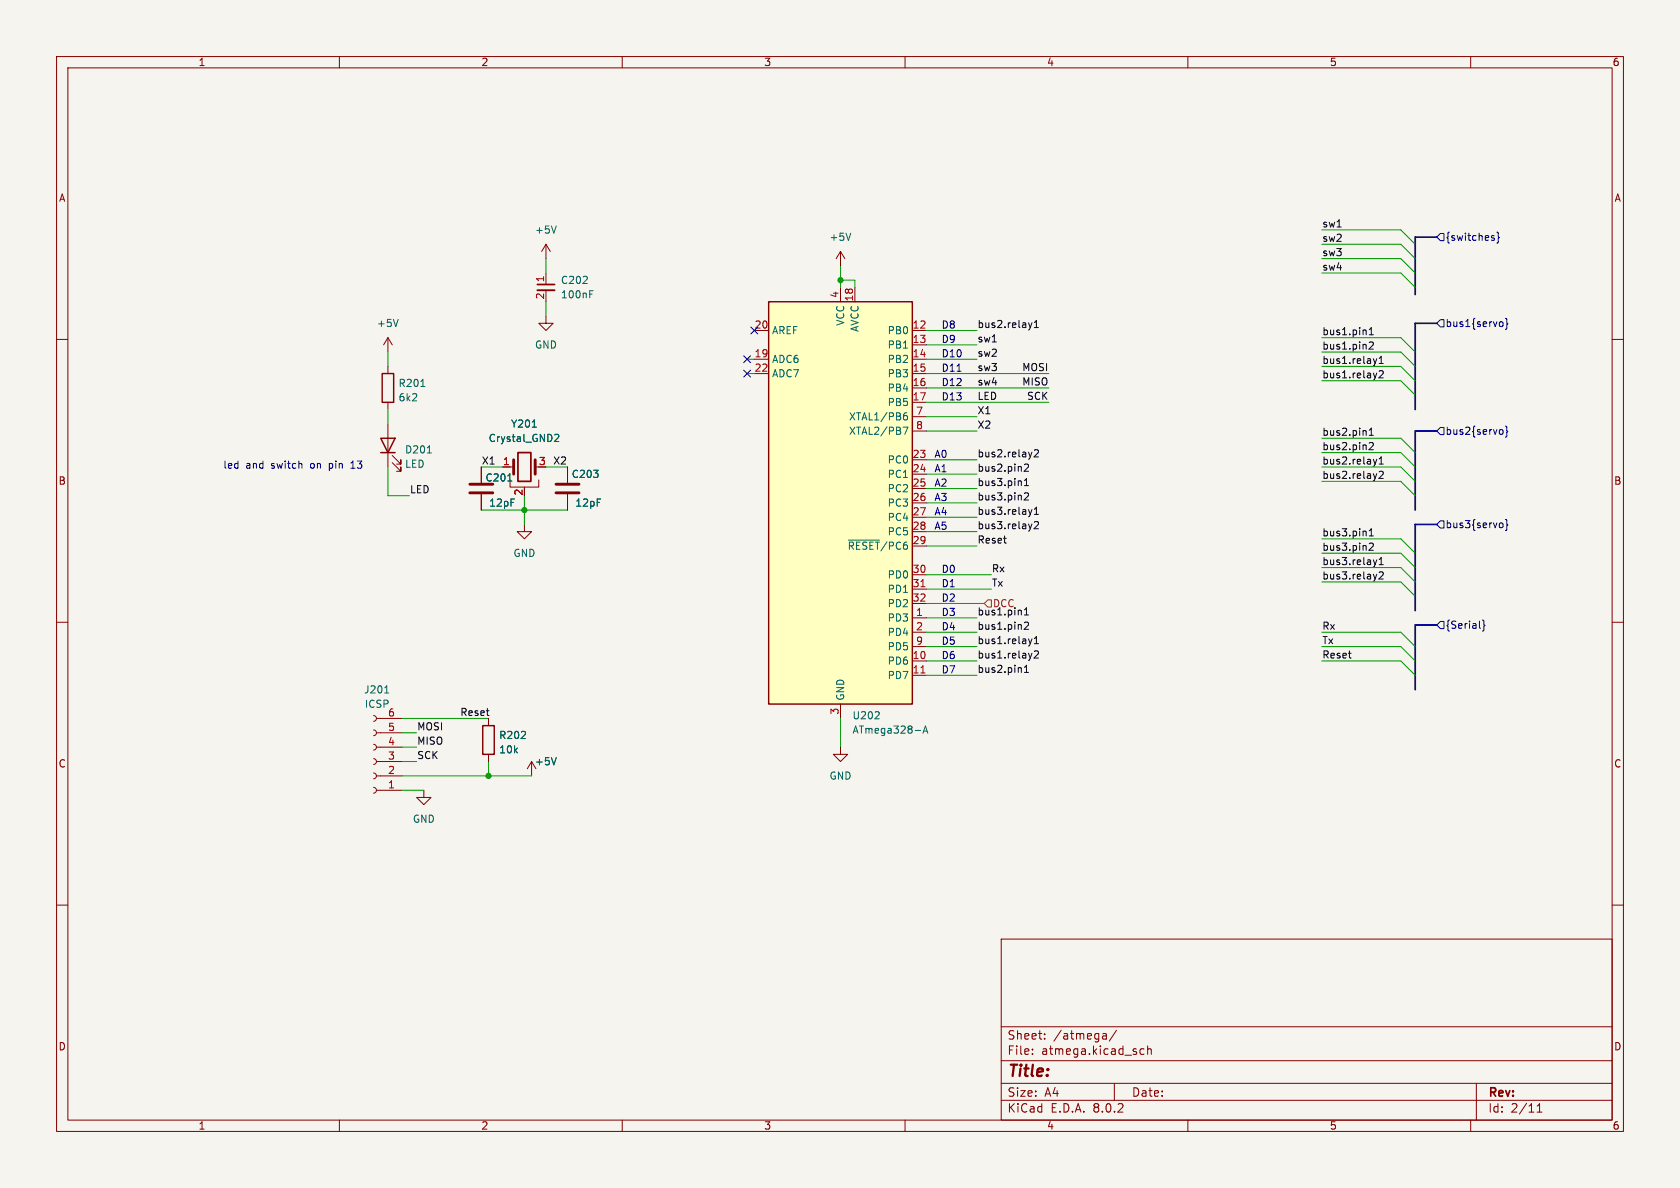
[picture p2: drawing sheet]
<svg xmlns="http://www.w3.org/2000/svg" width="297mm" height="210mm" viewBox="0 0 297 210" stroke-linecap="round" stroke-linejoin="round" font-family="sans-serif">
<path d="M0 0h297v210h-297z" fill="#f5f4ef" stroke="#f5f4ef" stroke-width=".18"/>
<g fill="none" stroke="#840000" stroke-width=".18">
<path d="M10 10h277v190h-277zM12 12h273v186h-273zM60 10v2M110 10v2M160 10v2M210 10v2M260 10v2M10 60h2M96.5 55.9v1.3h1.3l-1.3 1.2-1.3-1.2h1.3M285 60h2M92.7 92.7v1.3h1.3l-1.3 1.3-1.3-1.3h1.3M100.3 82.6v2.7"/>
<path d="M100.3 87.4v2.8M10 110h2M285 110h2M66 126.5l.4 .1 .1 .4-.1 .4-.4 .1M66 129l.4 .2 .1 .3-.1 .4-.4 .1M66 131.6l.4 .1 .1 .4-.1 .3-.4 .2M66 134.1l.4 .2 .1 .3-.1 .4-.4 .1M66 136.7l.4 .1 .1 .4-.1 .3-.4 .2M66 139.2l.4 .1 .1 .4-.1 .4-.4 .1M66.5 127h4.6M66.5 129.5h4.6M66.5 132.1h4.6"/>
<path d="M66.5 134.6h4.6M66.5 137.2h4.6M66.5 139.7h4.6M74.9 139.7v1.3h1.3l-1.3 1.2-1.2-1.2h1.2M86.4 127v1.3M86.4 133.4v1.2M93.2 135.9l.8-1.3v2.6M148.6 132.1v1.3h1.3l-1.3 1.2-1.3-1.2h1.3M10 160h2M285 160h2M177 166h108v32h-108zM60 198v2"/>
<path d="M110 198v2M160 198v2M177 194.5h108M177 191.5h108M177 187.5h108M177 181.5h108M182.5 186.3v.1M182.5 185.5v.1M184.7 183.6v.1M184.7 182.8v.1M195.1 182.7l.4 .1 .1 .9M195.6 183.6l-.5 .1"/>
<path d="M195.6 183.1h-.5M197 191.5v3M197.4 182.1l-1.3 2M202.2 185.5l-.4-.1-.3 .3v.4l.2 .2h.5M202.9 185.5l.2-.1 .4 .1v.9M202.9 184.9v1.5M210 198v2M260 198v2M261 191.5v6.5M271.7 196.6h.9M271.7 195.5l.5-.4v1.5"/>
</g>
<path d="M68 122.5h.7M98.3 133.9l-.4 1.3" fill="none" stroke="#006464" stroke-width=".18"/>
<path d="M98.3 85.6h4.1M98.3 87.1h4.1" fill="none" stroke="#840000" stroke-width=".51"/>
<path d="M85.3 128.3h2.1v5.1h-2.1z" fill="none" stroke="#840000" stroke-width=".25"/>
<path d="M135.9 53.3h25.4v71.2h-25.4z" fill="#ffffc2"/>
<path d="M135.9 53.3h25.4v71.2h-25.4zM67.3 77.5h2.5l-1.2 2.5zM67.6 66h2v5.1h-2zM67.3 80h2.5" fill="none" stroke="#840000" stroke-width=".25"/>
<g fill="none" stroke="#840000" stroke-width=".18">
<path d="M68.6 59.7v2.5M68.6 59.7l-.8 1.3M68.6 59.7l.7 1.3M96.5 43.2l-.7 1.3M96.5 43.2v2.5M96.5 48.3v2M96.5 51.3v2M96.5 43.2l.8 1.3M133.3 58.4h2.6M148.6 44.5v2.5M148.6 50.8v2.5M148.6 44.5l-.8 1.2"/>
<path d="M148.6 44.5l.8 1.2M151.1 50.8v2.5M161.3 58.4h2.5M68.6 64.8v1.2M68.6 71.1v1.3M68.6 74.9v7.7M133.3 63.5h2.6M133.3 66h2.6M161.3 61h2.5M161.3 63.5h2.5M161.3 66h2.5M161.3 68.6h2.5"/>
<path d="M161.3 71.1h2.5M161.3 73.7h2.5M161.3 76.2h2.5M69.3 81.8l1.6 1.5v-.7v.7h-.8M69.3 80.5l1.6 1.5v-.7v.7h-.8M85.1 82.6v2.7M85.1 87.4v2.8M88.9 82.6h1.9M90.2 84.8v1.3h5v-1.3M92.7 86.1v.3M94.6 82.6h.6M100.3 82.6v2.7"/>
<path d="M100.3 87.4v2.8M161.3 81.3h2.5M161.3 83.8h2.5M161.3 86.4h2.5M161.3 88.9h2.5M161.3 91.4h2.5M161.3 94h2.5M161.3 96.5h2.5M161.3 109.2h2.5M161.3 116.8h2.5M161.3 119.4h2.5M161.3 111.8h2.5"/>
<path d="M161.3 101.6h2.5M161.3 104.1h2.5M161.3 106.7h2.5M161.3 114.3h2.5M86.4 127v1.3M86.4 133.4v1.2M148.6 124.5v2.5"/>
</g>
<path d="M162.8 119h.7M162.8 103.7h.7" fill="none" stroke="#a90000" stroke-width=".18"/>
<g fill="none" stroke="#006464" stroke-width=".18">
<path d="M98.3 39.9l-.4 1.3M70.4 56.5l-.4 1.2M104.3 52h.4M104.3 51.4h.6M150.4 41.2l-.4 1.3M74.4 68.3h.7M94.1 75.5h.7M98.1 76.8h.4l.3 .3-.8 .9h.8M159.7 75.5h.8l-.5 1.3M159.8 73.6l.4-.1 .2 .2-.1 .5h-.3l-.2-.1M160.3 73h-.3l-.2 .3M75.5 80.1h.8"/>
<path d="M89.8 85h.7M150 95.5h5.5M98.3 133.9l-.4 1.3M154.7 127.1h.7M155.4 125.9v.4M161.8 129.1h1M163.2 129.6l.4-1.3 .4 1.3M163.3 129.2h.6"/>
</g>
<path d="M95 50.3h3M91.6 80h2.3v5.1h-2.3z" fill="none" stroke="#840000" stroke-width=".3"/>
<path d="M83.1 85.6h4M83.1 87.1h4M90.8 81.3v2.5M94.6 81.3v2.5" fill="none" stroke="#840000" stroke-width=".51"/>
<path d="M95 51.3h3" fill="none" stroke="#840000" stroke-width=".33"/>
<path d="M174.6 106h.7v1.3h-.7l-.6-.6z" fill="none" stroke="#725600" stroke-width=".18"/>
<g fill="none" stroke="#000084" stroke-width=".18">
<path d="M132.7 57.8l1.3 1.2M134 57.8l-1.3 1.2M254.6 41.3h.7v1.2h-.7l-.6-.6zM254.6 56.5h.7v1.3h-.7l-.6-.6zM263.8 42.1h.3l.1 .2-.2 .2h-.2M263.8 41.6l.3 .1M264.6 41l.3 .2v.6l.2 .2-.2 .2v.6l-.3 .2M265.3 56.9h.3l.1 .2v.5l-.4 .1M266.1 56.3l.3 .2v.6l.2 .1-.2 .2v.6l-.3 .2M131.5 62.9l1.2 1.2M131.5 65.4l1.2 1.2M132.7 62.9l-1.2 1.2"/>
<path d="M132.7 65.4l-1.2 1.2M254.6 75.6h.7v1.2h-.7l-.6-.6zM265.3 75.9l.3 .1 .1 .2v.5l-.4 .1M266.1 75.3l.3 .2v.6l.2 .2-.2 .2v.6l-.3 .2M254.6 92.1h.7v1.2h-.7l-.6-.6zM265.3 92.4l.3 .1 .1 .2v.5l-.4 .1M266.1 91.8l.3 .2v.6l.2 .2-.2 .2v.6l-.3 .2M254.6 109.9h.7v1.2h-.7l-.6-.6zM261.6 111l.1 .1M262.1 109.6l.2 .2v.6l.2 .2-.2 .2v.6l-.2 .2"/>
</g>
<g fill="none" stroke="#0f0f0f" stroke-width=".18">
<path d="M182.4 57.1l-.3 .8M182.9 57.9h.7M182.9 57l.3-.4v1.3M236.4 40.1h.7M242.1 58.3l.3-.4v1.3M242.1 59.2h.7M175.4 60.4h.7M182.4 79.9l-.3 .9M182.9 79.6l.4-.1 .3 .4-.8 .9h.8M242.1 60.6l.4-.2 .3 .4-.8 .9h.8M242.1 76.1l.3-.4v1.3M242.1 78.3l.4-.1 .3 .4-.8 .9h.8"/>
<path d="M242.1 77h.7M243.4 66l-.3 .8M243.4 63.4l-.3 .9M243.8 65.6l.5-.1 .2 .4-.7 .9h.7M243.8 63.4l.4-.4v1.3M243.8 64.3h.7M181.1 82.2l.5-.2 .2 .4-.8 .9h.8M181.1 84.9l.4-.3v1.2M181.1 87.2l.5-.1 .2 .4-.8 .9h.8M181.1 85.8h.7M182.4 92.6l-.3 .9M182.4 90.1l-.3 .8"/>
<path d="M182.9 90l.3-.3v1.2M182.9 92.3l.4-.1 .3 .4-.8 .9h.8M182.9 90.9h.7M242.1 94.7h.7M242.1 93.8l.3-.3v1.2M242.1 96.1l.4-.1 .3 .4-.8 .9h.8M243.4 83.7l-.3 .9M243.4 81.2l-.3 .8M243.4 99l-.3 .8M243.8 83.4l.5-.1 .2 .4-.7 .9h.7M243.8 82h.7M243.8 81.1l.4-.3v1.2"/>
<path d="M243.8 98.9l.4-.4v1.3M243.8 99.8h.7M181.1 108.7h.7M181.1 107.8l.4-.4v1.3M181.1 118l.4-.4v1.3M181.1 110.1l.5-.1 .2 .3-.8 .9h.8M181.1 118.9h.7M182.4 112.9l-.3 .9M182.4 115.5l-.3 .8M182.9 112.9l.3-.4v1.3M182.9 115.2l.4-.1 .3 .3-.8 .9h.8M182.9 113.8h.7"/>
<path d="M243.4 101.5l-.3 .9M243.8 101.2l.5-.1 .2 .4-.7 .9h.7"/>
</g>
<path d="M169.2 65.6h.7M62 82.8h.8M62.3 81.7l-.3 .2" fill="none" stroke="#0000c2" stroke-width=".18"/>
<path d="M254 41.9h-3.8v10.2M254 57.2h-3.8v15.2M254 76.2h-3.8v14M254 92.7h-3.8v15.3M254 110.5h-3.8v11.4" fill="none" stroke="#000084" stroke-width=".3"/>
<g fill="none" stroke="#009600" stroke-width=".18">
<path d="M96.5 45.7v2.6M96.5 53.3v2.6M148.6 47v3.8M148.6 49.5h2.5v1.3M163.8 58.4h8.9M233.7 59.7h13.9l2.6 2.5M233.7 48.3h13.9l2.6 2.5M233.7 40.6h13.9l2.6 2.6M233.7 43.2h13.9l2.6 2.5M233.7 45.7h13.9l2.6 2.6M68.6 62.2v2.6M68.6 72.4v2.5"/>
<path d="M132.1 63.5h1.2M132.1 66h1.2M163.8 63.5h8.9M163.8 61h8.9M163.8 66h21.6M163.8 68.6h21.6M163.8 71.1h21.6M163.8 76.2h8.9M163.8 73.7h8.9M233.7 64.8h13.9l2.6 2.5M233.7 62.2h13.9l2.6 2.6M233.7 77.5h13.9l2.6 2.5"/>
<path d="M233.7 67.3h13.9l2.6 2.6M68.6 82.6v5h3.8M85.1 82.6h3.8M85.1 90.2h15.2M92.7 87.6v5.1M96.5 82.6h3.8M163.8 96.5h8.9M163.8 83.8h8.9M163.8 81.3h8.9M163.8 94h8.9M163.8 88.9h8.9M163.8 86.4h8.9"/>
<path d="M163.8 91.4h8.9M233.7 95.3h13.9l2.6 2.5M233.7 80h13.9l2.6 2.6M233.7 85.1h13.9l2.6 2.5M233.7 82.6h13.9l2.6 2.5M233.7 97.8h13.9l2.6 2.5M163.8 109.2h8.9M163.8 111.8h8.9M163.8 119.4h8.9M163.8 114.3h8.9M163.8 116.8h8.9M163.8 104.1h11.5"/>
<path d="M163.8 101.6h11.5M163.8 106.7h10.2M233.7 111.8h13.9l2.6 2.5M233.7 114.3h13.9l2.6 2.5M233.7 116.8h13.9l2.6 2.6M233.7 102.9h13.9l2.6 2.5M233.7 100.3h13.9l2.6 2.6M71.1 132.1h2.6M71.1 129.5h2.6M71.1 139.7h3.8M71.1 134.6h2.6M71.1 137.2h22.9"/>
<path d="M71.1 127h15.3M86.4 134.6v2.6M148.6 127v5.1"/>
</g>
<g fill="#009600" stroke="#009600" stroke-width=".18">
<circle cx="86.4" cy="137.2" r=".46"/>
<circle cx="148.6" cy="49.5" r=".46"/>
<circle cx="92.7" cy="90.2" r=".46"/>
</g>
<text font-size="2.8" fill="#840000" x="178" y="190.9">Title:</text>
<g font-size="2.1" fill="#840000">
<text x="178" y="184">Sheet:</text>
<text x="186.2" y="184">/atmega/</text>
<text x="178" y="186.7">File:</text>
<text x="184.1" y="186.7">atmega.kicad_sch</text>
<text x="178" y="196.9">KiCad</text>
<text x="178" y="194.1">Size:</text>
<text x="184.7" y="194.1">A4</text>
<text x="185.7" y="196.9">E.D.A.</text>
<text x="193.3" y="196.9">8.0.2</text>
<text x="200" y="194.1">Date:</text>
<text x="263" y="194.3">Rev:</text>
<text x="263" y="196.9">Id:</text>
<text x="267.1" y="196.9">2/11</text>
</g>
<g font-size="1.8" fill="#840000">
<text x="35" y="11.9">1</text>
<text x="85" y="11.9">2</text>
<text x="135" y="11.9">3</text>
<text x="185" y="11.9">4</text>
<text x="235" y="11.9">5</text>
<text x="285" y="11.9">6</text>
<text x="10.3" y="35.9">A</text>
<text x="285.3" y="35.9">A</text>
<text x="10.3" y="85.9">B</text>
<text x="285.3" y="85.9">B</text>
<text x="10.3" y="135.9">C</text>
<text x="285.3" y="135.9">C</text>
<text x="10.3" y="185.9">D</text>
<text x="285.3" y="185.9">D</text>
<text x="35" y="199.9">1</text>
<text x="85" y="199.9">2</text>
<text x="135" y="199.9">3</text>
<text x="185" y="199.9">4</text>
<text x="235" y="199.9">5</text>
<text x="285" y="199.9">6</text>
</g>
<g font-size="1.8" fill="#006464">
<text x="94.5" y="41.5">+5V</text>
<text x="146.6" y="42.8">+5V</text>
<text x="99.1" y="50.4">C202</text>
<text x="99.1" y="52.9">100nF</text>
<text x="66.5" y="58">+5V</text>
<text x="136.4" y="59.3">AREF</text>
<text x="149.5" y="57.7" transform="rotate(-90 149.5 57.7)">VCC</text>
<text x="152" y="58.8" transform="rotate(-90 152 58.8)">AVCC</text>
<text x="156.8" y="59.3">PB0</text>
<text x="94.5" y="61.8">GND</text>
<text x="136.4" y="64.4">ADC6</text>
<text x="156.8" y="61.8">PB1</text>
<text x="156.8" y="64.4">PB2</text>
<text x="70.4" y="68.6">R201</text>
<text x="70.4" y="71.1">6k2</text>
<text x="136.4" y="66.9">ADC7</text>
<text x="156.8" y="66.9">PB3</text>
<text x="156.8" y="69.4">PB4</text>
<text x="156.8" y="72">PB5</text>
<text x="90.2" y="75.8">Y201</text>
<text x="150" y="74.5">XTAL1/PB6</text>
<text x="150" y="77.1">XTAL2/PB7</text>
<text x="71.5" y="80.4">D201</text>
<text x="71.5" y="82.9">LED</text>
<text x="86.3" y="78.3">Crystal_GND2</text>
<text x="156.8" y="82.1">PC0</text>
<text x="85.7" y="85.3">C201</text>
<text x="86.4" y="89.8">12pF</text>
<text x="101" y="84.7">C203</text>
<text x="101.6" y="89.8">12pF</text>
<text x="156.8" y="84.7">PC1</text>
<text x="156.8" y="87.2">PC2</text>
<text x="156.8" y="89.8">PC3</text>
<text x="156.8" y="92.3">PC4</text>
<text x="156.8" y="94.8">PC5</text>
<text x="90.7" y="98.7">GND</text>
<text x="149.8" y="97.4">~{RESET}/PC6</text>
<text x="156.8" y="102.5">PD0</text>
<text x="156.8" y="105">PD1</text>
<text x="156.8" y="107.5">PD2</text>
<text x="156.8" y="110.1">PD3</text>
<text x="156.8" y="112.6">PD4</text>
<text x="156.8" y="117.7">PD6</text>
<text x="156.8" y="115.2">PD5</text>
<text x="64.3" y="122.8">J201</text>
<text x="64.4" y="125.3">ICSP</text>
<text x="149.5" y="124" transform="rotate(-90 149.5 124)">GND</text>
<text x="156.8" y="120.2">PD7</text>
<text x="88.1" y="130.8">R202</text>
<text x="150.6" y="127.4">U202</text>
<text x="150.6" y="129.9">ATmega328-A</text>
<text x="88.1" y="133.4">10k</text>
<text x="94.5" y="135.5">+5V</text>
<text x="146.6" y="138">GND</text>
<text x="72.9" y="145.6">GND</text>
</g>
<g font-size="1.8" fill="#0f0f0f">
<text x="233.7" y="40.3">sw1</text>
<text x="233.7" y="42.8">sw2</text>
<text x="233.7" y="47.9">sw4</text>
<text x="233.7" y="45.4">sw3</text>
<text x="172.7" y="58.1">bus2.relay1</text>
<text x="233.7" y="59.3">bus1.pin1</text>
<text x="172.7" y="60.6">sw1</text>
<text x="172.7" y="65.7">sw3</text>
<text x="172.7" y="63.2">sw2</text>
<text x="180.6" y="65.7">MOSI</text>
<text x="233.7" y="64.4">bus1.relay1</text>
<text x="233.7" y="61.9">bus1.pin2</text>
<text x="172.7" y="68.2">sw4</text>
<text x="172.7" y="70.8">LED</text>
<text x="180.6" y="68.2">MISO</text>
<text x="181.5" y="70.8">SCK</text>
<text x="233.7" y="67">bus1.relay2</text>
<text x="172.7" y="73.3">X1</text>
<text x="172.7" y="75.9">X2</text>
<text x="233.7" y="77.1">bus2.pin1</text>
<text x="85.1" y="82.2">X1</text>
<text x="97.7" y="82.2">X2</text>
<text x="172.7" y="83.5">bus2.pin2</text>
<text x="172.7" y="80.9">bus2.relay2</text>
<text x="233.7" y="82.2">bus2.relay1</text>
<text x="233.7" y="79.7">bus2.pin2</text>
<text x="72.4" y="87.3">LED</text>
<text x="172.7" y="86">bus3.pin1</text>
<text x="172.7" y="88.6">bus3.pin2</text>
<text x="233.7" y="84.7">bus2.relay2</text>
<text x="172.7" y="93.6">bus3.relay2</text>
<text x="172.7" y="91.1">bus3.relay1</text>
<text x="233.7" y="94.9">bus3.pin1</text>
<text x="172.7" y="96.2">Reset</text>
<text x="175.3" y="101.3">Rx</text>
<text x="233.7" y="100">bus3.relay1</text>
<text x="233.7" y="97.4">bus3.pin2</text>
<text x="175.3" y="103.8">Tx</text>
<text x="175.5" y="107.5">DCC</text>
<text x="233.7" y="102.5">bus3.relay2</text>
<text x="172.7" y="108.9">bus1.pin1</text>
<text x="172.7" y="114">bus1.relay1</text>
<text x="172.7" y="111.4">bus1.pin2</text>
<text x="233.7" y="114">Tx</text>
<text x="233.7" y="111.4">Rx</text>
<text x="172.7" y="119">bus2.pin1</text>
<text x="172.7" y="116.5">bus1.relay2</text>
<text x="233.7" y="116.5">Reset</text>
<text x="73.7" y="129.2">MOSI</text>
<text x="73.7" y="131.7">MISO</text>
<text x="81.3" y="126.7">Reset</text>
<text x="73.7" y="134.3">SCK</text>
</g>
<g font-size="1.8" fill="#000084">
<text x="255.5" y="42.8">{switches}</text>
<text x="255.5" y="58">bus1{servo}</text>
<text x="255.5" y="77.1">bus2{servo}</text>
<text x="255.5" y="93.6">bus3{servo}</text>
<text x="255.5" y="111.4">{Serial}</text>
</g>
<g font-size="1.8" fill="#a90000">
<text x="96.3" y="53" transform="rotate(-90 96.3 53)">2</text>
<text x="96.3" y="50" transform="rotate(-90 96.3 50)">1</text>
<text x="148.3" y="52.8" transform="rotate(-90 148.3 52.8)">4</text>
<text x="150.9" y="53.4" transform="rotate(-90 150.9 53.4)">18</text>
<text x="133.3" y="58.2">20</text>
<text x="161.2" y="58.2">12</text>
<text x="133.3" y="63.2">19</text>
<text x="133.3" y="65.8">22</text>
<text x="161.2" y="60.7">13</text>
<text x="161.2" y="63.2">14</text>
<text x="161.2" y="65.8">15</text>
<text x="161.2" y="68.3">16</text>
<text x="161.2" y="70.9">17</text>
<text x="161.9" y="73.4">7</text>
<text x="161.9" y="75.9">8</text>
<text x="88.8" y="82.3">1</text>
<text x="95.2" y="82.3">3</text>
<text x="161.2" y="81">23</text>
<text x="161.2" y="83.6">24</text>
<text x="92.5" y="87.7" transform="rotate(-90 92.5 87.7)">2</text>
<text x="161.2" y="86.1">25</text>
<text x="161.2" y="88.6">26</text>
<text x="161.2" y="91.2">27</text>
<text x="161.2" y="93.7">28</text>
<text x="161.2" y="96.3">29</text>
<text x="161.2" y="101.3">30</text>
<text x="161.2" y="103.9">31</text>
<text x="161.2" y="106.4">32</text>
<text x="161.9" y="109">1</text>
<text x="161.9" y="111.5">2</text>
<text x="161.2" y="116.6">10</text>
<text x="161.2" y="119.1">11</text>
<text x="161.9" y="114">9</text>
<text x="68.5" y="131.8">4</text>
<text x="68.5" y="129.3">5</text>
<text x="68.5" y="126.7">6</text>
<text x="148.3" y="126.4" transform="rotate(-90 148.3 126.4)">3</text>
<text x="68.5" y="136.9">2</text>
<text x="68.5" y="134.4">3</text>
<text x="68.5" y="139.4">1</text>
</g>
<g font-size="1.8" fill="#0000c2">
<text x="166.4" y="58.2">D8</text>
<text x="166.4" y="60.7">D9</text>
<text x="166.4" y="65.8">D11</text>
<text x="166.4" y="63.3">D10</text>
<text x="166.4" y="68.3">D12</text>
<text x="166.4" y="70.9">D13</text>
<text x="39.4" y="82.9">led</text>
<text x="43.4" y="82.9">and</text>
<text x="48.1" y="82.9">switch</text>
<text x="55.2" y="82.9">on</text>
<text x="58.6" y="82.9">pin</text>
<text x="62.7" y="82.9">13</text>
<text x="165.1" y="81">A0</text>
<text x="165.1" y="83.6">A1</text>
<text x="165.1" y="88.7">A3</text>
<text x="165.1" y="86.1">A2</text>
<text x="165.1" y="93.7">A5</text>
<text x="165.1" y="91.2">A4</text>
<text x="166.4" y="101.4">D0</text>
<text x="166.4" y="106.4">D2</text>
<text x="166.4" y="103.9">D1</text>
<text x="166.4" y="111.5">D4</text>
<text x="166.4" y="109">D3</text>
<text x="166.4" y="119.1">D7</text>
<text x="166.4" y="116.6">D6</text>
<text x="166.4" y="114.1">D5</text>
</g>
</svg>
